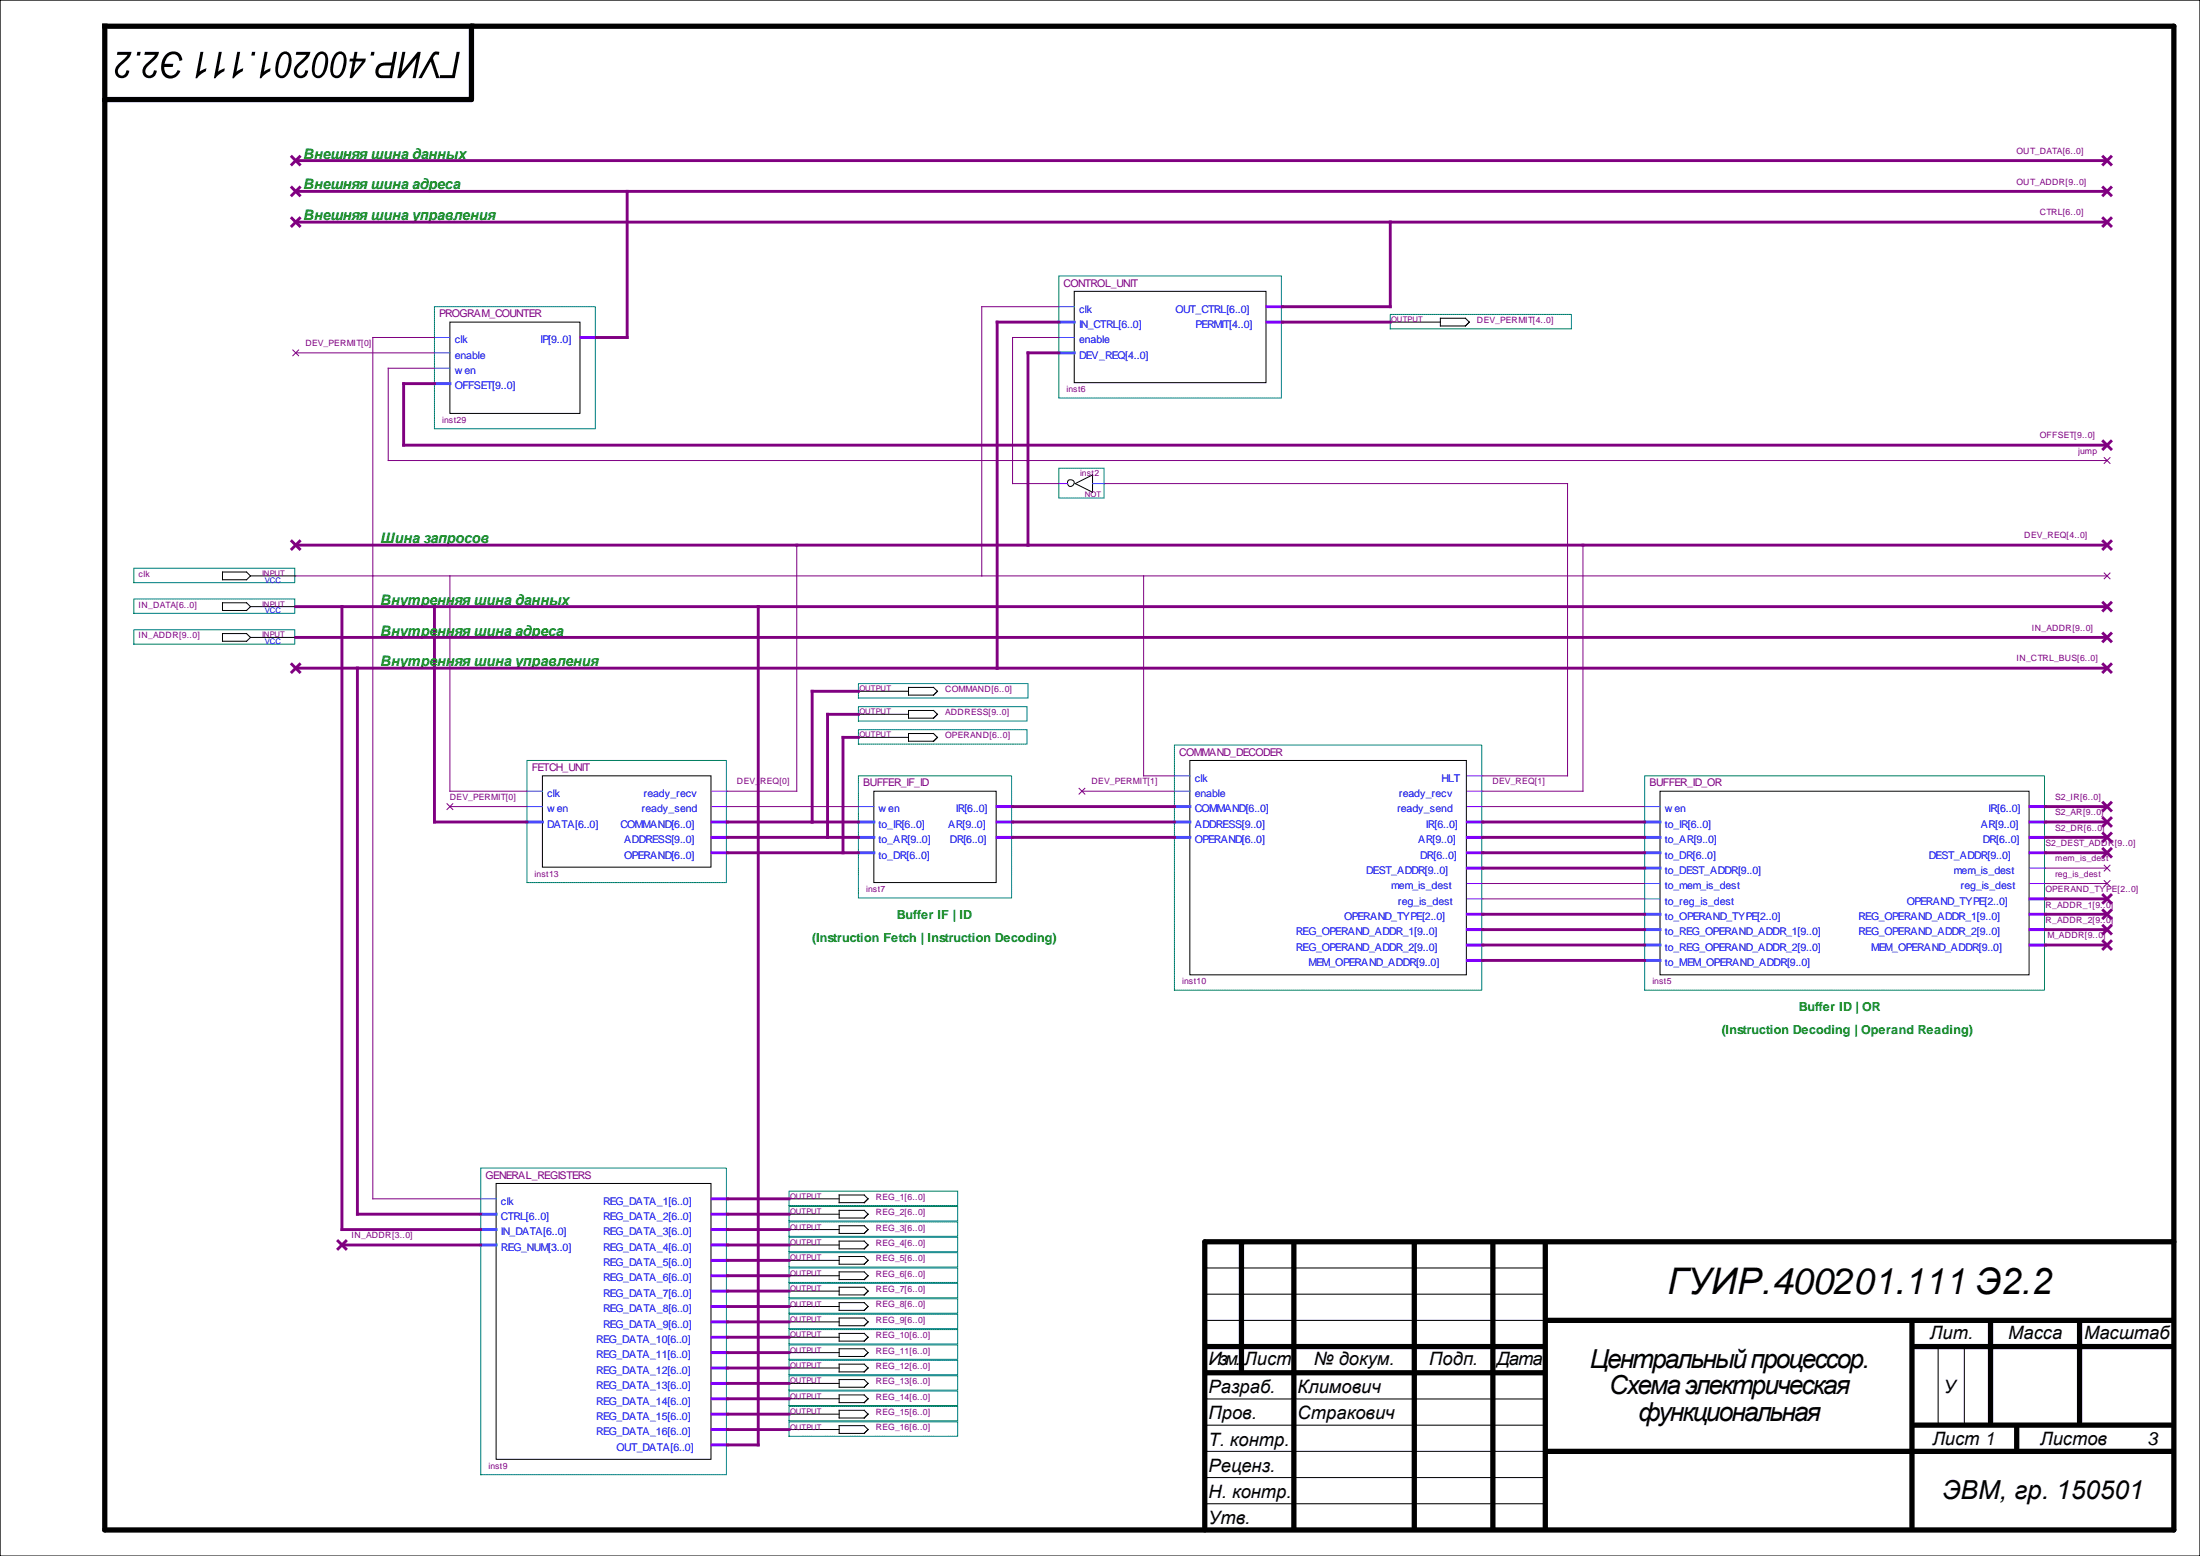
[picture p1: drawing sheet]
<svg xmlns="http://www.w3.org/2000/svg" width="420mm" height="297mm" viewBox="0 0 420 297" stroke-linecap="round" stroke-linejoin="round" font-family="sans-serif">
<path d="M0 0h420v297h-420z" fill="none" stroke="#000" stroke-width=".25"/>
<path d="M20 5h395v287h-395zM90 5v14h-70M415 237h-185v55" fill="none" stroke="#000" stroke-width="1"/>
<g fill="none" stroke="#000" stroke-width="1" stroke-linecap="butt">
<path d="M237 237v25M247 237v55M270 237v55M285 237v55M295 237v55M230 257h65M295 252h120M365 252v40M365 257h50M380 252v20M397 252v20M230 262h65"/>
<path d="M295 277h120M365 272h50M385 272v5"/>
</g>
<path d="M230 242h65M230 247h65M230 252h65M370 257v15M375 257v15M230 267h65M230 272h65M230 277h65M230 282h65M230 287h65" fill="none" stroke="#000" stroke-width=".2"/>
<g fill="#000">
<path d="M48.1 9.9h.6l-.1 .7h-.6zM45.3 9.9h.6l-.8 3.8 1.3-.7-.1 .6a3.9 3.9 0 0 0-1.6 1.3h-.4zM41.8 9.9h.5l-.7 3.8 1.3-.7-.1 .6a3.9 3.9 0 0 0-1.6 1.3h-.4zM38.3 9.9h.5l-.7 3.8 1.3-.7-.1 .6a3.9 3.9 0 0 0-1.7 1.3h-.3zM31.7 10.4a1.77 1.77 0 0 1 1.9-.5 1.77 1.77 0 0 1 1.2 1.6l-.6 .1a1.24 1.24 0 0 0-.9-1.3 1.24 1.24 0 0 0-1.4 .8l-.5 1.1h1.7l-.1 .6h-1.6a1.31 1.31 0 0 0 .9 1.6 1.31 1.31 0 0 0 1.6-1l.5 .1a1.88 1.88 0 0 1-2.1 1.5 1.88 1.88 0 0 1-1.5-2.1l.2-1.4zM27.7 9.9h2.7a4.7 4.7 0 0 1-2.1 2.7 .97 .97 0 0 0-.5 1.1 .97 .97 0 0 0 .9 .7l.5-.4 .2-.6 .5 .1a1.4 1.4 0 0 1-1.9 1.3 1.4 1.4 0 0 1-.3-2.3l1.9-2h-2zM26.2 9.9h.7l-.2 .7h-.6zM22.4 9.9h2.7a4.7 4.7 0 0 1-2.1 2.7 .97 .97 0 0 0-.5 1.1 .97 .97 0 0 0 1 .7l.5-.4 .1-.6 .6 .1a1.4 1.4 0 0 1-2 1.3 1.4 1.4 0 0 1-.3-2.3l1.9-2h-2z"/>
<path d="M67.7 9.9h.5l-.2 1.3h1.8l-.1 .6-2.5 3.1h-.5l.6-3.2h-.6l.1-.5h.6zM67.9 11.7l-.4 2.1 1.7-2.1zM64.1 10.2a1.21 1.21 0 0 1 1.4-.3 1.21 1.21 0 0 1 .6 1.2 3.7 3.7 0 0 1-1.5 3.8 1.31 1.31 0 0 1-1.6-1.6 4.7 4.7 0 0 1 1.1-3.1zM64.3 10.6a4.6 4.6 0 0 0-.5 3.6 .84 .84 0 0 0 .8 .1 .84 .84 0 0 0 .6-.7l.1-.3a3.4 3.4 0 0 0 0-2.8 .66 .66 0 0 0-1 .1zM60.6 10.2a1.21 1.21 0 0 1 1.3-.3 1.21 1.21 0 0 1 .7 1.2 3.7 3.7 0 0 1-1.5 3.8 1.31 1.31 0 0 1-1.6-1.6 4.7 4.7 0 0 1 1.1-3.1zM60.8 10.6a4.6 4.6 0 0 0-.5 3.6 .84 .84 0 0 0 .8 .1 .84 .84 0 0 0 .5-.7l.2-.3a3.4 3.4 0 0 0 0-2.8 .66 .66 0 0 0-1 .1zM56.6 9.9h2.7a4.7 4.7 0 0 1-2.1 2.7 .97 .97 0 0 0-.6 1.1 .97 .97 0 0 0 1 .7l.5-.4 .2-.6 .5 .1a1.41 1.41 0 0 1-2 1.3 1.41 1.41 0 0 1-.2-2.3l1.9-2h-2zM53.6 10.2a1.21 1.21 0 0 1 1.4-.3 1.21 1.21 0 0 1 .6 1.2 3.7 3.7 0 0 1-1.5 3.8 1.31 1.31 0 0 1-1.6-1.6 4.7 4.7 0 0 1 1.1-3.1zM53.8 10.6a4.6 4.6 0 0 0-.5 3.6 .84 .84 0 0 0 .8 .1 .84 .84 0 0 0 .6-.7l.1-.3a3.4 3.4 0 0 0 0-2.8 .66 .66 0 0 0-1 .1zM50.5 9.9h.6l-.7 3.8 1.3-.7-.1 .6a3.9 3.9 0 0 0-1.7 1.3h-.3z"/>
<path d="M87.2 9.9h.6l-1 5h-2.9l.1-.6h2.3zM82.7 10l.5-.2 .7 .1-.1 .6-.5-.1a.73 .73 0 0 0-.7 .7l1.3 3.8h-.6l-1.1-3.2-1.7 3.2h-.6zM76.8 9.9h.6l-.7 3.8 3-3.8h.6l-.9 5h-.6l.7-3.8-3.1 3.8h-.5zM72.2 12.4l.9-.4 1.7-.1 .4-2h.6l-1 5h-1.8a1.37 1.37 0 0 1-1.3-.9 1.37 1.37 0 0 1 .4-1.5zM72.5 12.9a.83 .83 0 0 0-.2 1 .83 .83 0 0 0 .9 .5h1.1l.4-1.9-1.6 .1zM70.9 9.9h.6l-.1 .7h-.7z"/>
</g>
<path d="M25.6 108.4h30.7v2.8h-30.7z" fill-rule="evenodd" fill="#fff" stroke="#008080" stroke-width=".19" stroke-dasharray=".2 .2"/>
<path d="M42.5 109.2h4.6l.7 .7-.7 .7h-4.6zM47.8 109.9h8.7" fill="none" stroke="#000" stroke-width=".19"/>
<path d="M25.6 114.3h30.7v2.8h-30.7z" fill-rule="evenodd" fill="#fff" stroke="#008080" stroke-width=".19" stroke-dasharray=".2 .2"/>
<path d="M42.5 115h4.6l.7 .8-.7 .7h-4.6zM47.8 115.8h8.7" fill="none" stroke="#000" stroke-width=".19"/>
<path d="M25.6 120.2h30.7v2.7h-30.7z" fill-rule="evenodd" fill="#fff" stroke="#008080" stroke-width=".19" stroke-dasharray=".2 .2"/>
<path d="M42.5 120.9h4.6l.7 .8-.7 .7h-4.6zM47.8 121.7h8.7" fill="none" stroke="#000" stroke-width=".19"/>
<path d="M163.9 130.5h32.3v2.7h-32.3z" fill-rule="evenodd" fill="#fff" stroke="#008080" stroke-width=".19" stroke-dasharray=".2 .2"/>
<path d="M163.9 131.9h9.5M173.4 131.2h4.8l.8 .7-.8 .8h-4.8z" fill="none" stroke="#000" stroke-width=".19"/>
<path d="M163.9 134.9h32.2v2.7h-32.2z" fill-rule="evenodd" fill="#fff" stroke="#008080" stroke-width=".19" stroke-dasharray=".2 .2"/>
<path d="M163.9 136.3h9.5M173.4 135.6h4.8l.8 .7-.8 .8h-4.8z" fill="none" stroke="#000" stroke-width=".19"/>
<path d="M163.9 139.3h32.2v2.7h-32.2z" fill-rule="evenodd" fill="#fff" stroke="#008080" stroke-width=".19" stroke-dasharray=".2 .2"/>
<path d="M173.4 140h4.8l.8 .7-.8 .8h-4.8zM163.9 140.7h9.5" fill="none" stroke="#000" stroke-width=".19"/>
<path d="M265.4 60h34.6v2.8h-34.6z" fill-rule="evenodd" fill="#fff" stroke="#008080" stroke-width=".19" stroke-dasharray=".2 .2"/>
<path d="M265.4 61.5h9.6M275 60.7h4.8l.7 .8-.7 .7h-4.8z" fill="none" stroke="#000" stroke-width=".19"/>
<path d="M150.6 227.3h32.2v2.8h-32.2z" fill-rule="evenodd" fill="#fff" stroke="#008080" stroke-width=".19" stroke-dasharray=".2 .2"/>
<path d="M150.6 228.8h9.6M160.2 228.1h4.8l.7 .7-.7 .7h-4.8z" fill="none" stroke="#000" stroke-width=".19"/>
<path d="M150.6 230.3h32.2v2.7h-32.2z" fill-rule="evenodd" fill="#fff" stroke="#008080" stroke-width=".19" stroke-dasharray=".2 .2"/>
<path d="M150.6 231.7h9.6M160.2 231h4.8l.7 .7-.7 .8h-4.8z" fill="none" stroke="#000" stroke-width=".19"/>
<path d="M150.6 233.2h32.2v2.8h-32.2z" fill-rule="evenodd" fill="#fff" stroke="#008080" stroke-width=".19" stroke-dasharray=".2 .2"/>
<path d="M150.6 234.7h9.6M160.2 233.9h4.8l.7 .8-.7 .7h-4.8z" fill="none" stroke="#000" stroke-width=".19"/>
<path d="M150.6 236.1h32.2v2.8h-32.2z" fill-rule="evenodd" fill="#fff" stroke="#008080" stroke-width=".19" stroke-dasharray=".2 .2"/>
<path d="M150.6 237.6h9.6M160.2 236.9h4.8l.7 .7-.7 .7h-4.8z" fill="none" stroke="#000" stroke-width=".19"/>
<path d="M150.6 239.1h32.2v2.7h-32.2z" fill-rule="evenodd" fill="#fff" stroke="#008080" stroke-width=".19" stroke-dasharray=".2 .2"/>
<path d="M160.2 239.8h4.8l.7 .7-.7 .8h-4.8zM150.6 240.5h9.6" fill="none" stroke="#000" stroke-width=".19"/>
<path d="M150.6 242h32.2v2.8h-32.2z" fill-rule="evenodd" fill="#fff" stroke="#008080" stroke-width=".19" stroke-dasharray=".2 .2"/>
<path d="M150.6 243.5h9.6M160.2 242.7h4.8l.7 .8-.7 .7h-4.8z" fill="none" stroke="#000" stroke-width=".19"/>
<path d="M150.6 244.9h32.2v2.8h-32.2z" fill-rule="evenodd" fill="#fff" stroke="#008080" stroke-width=".19" stroke-dasharray=".2 .2"/>
<path d="M150.6 246.4h9.6M160.2 245.7h4.8l.7 .7-.7 .7h-4.8z" fill="none" stroke="#000" stroke-width=".19"/>
<path d="M150.6 247.9h32.2v2.7h-32.2z" fill-rule="evenodd" fill="#fff" stroke="#008080" stroke-width=".19" stroke-dasharray=".2 .2"/>
<path d="M150.6 249.4h9.6M160.2 248.6h4.8l.7 .8-.7 .7h-4.8z" fill="none" stroke="#000" stroke-width=".19"/>
<path d="M150.6 250.8h32.2v2.8h-32.2z" fill-rule="evenodd" fill="#fff" stroke="#008080" stroke-width=".19" stroke-dasharray=".2 .2"/>
<path d="M150.6 252.3h9.6M160.2 251.6h4.8l.7 .7-.7 .7h-4.8z" fill="none" stroke="#000" stroke-width=".19"/>
<path d="M150.6 253.8h32.2v2.7h-32.2z" fill-rule="evenodd" fill="#fff" stroke="#008080" stroke-width=".19" stroke-dasharray=".2 .2"/>
<path d="M150.6 255.2h9.6M160.2 254.5h4.8l.7 .7-.7 .8h-4.8z" fill="none" stroke="#000" stroke-width=".19"/>
<path d="M150.6 256.7h32.2v2.7h-32.2z" fill-rule="evenodd" fill="#fff" stroke="#008080" stroke-width=".19" stroke-dasharray=".2 .2"/>
<path d="M150.6 258.2h9.6M160.2 257.4h4.8l.7 .8-.7 .7h-4.8z" fill="none" stroke="#000" stroke-width=".19"/>
<path d="M150.6 259.6h32.2v2.8h-32.2z" fill-rule="evenodd" fill="#fff" stroke="#008080" stroke-width=".19" stroke-dasharray=".2 .2"/>
<path d="M150.6 261.1h9.6M160.2 260.4h4.8l.7 .7-.7 .7h-4.8z" fill="none" stroke="#000" stroke-width=".19"/>
<path d="M150.6 262.6h32.2v2.7h-32.2z" fill-rule="evenodd" fill="#fff" stroke="#008080" stroke-width=".19" stroke-dasharray=".2 .2"/>
<path d="M150.6 264h9.6M160.2 263.3h4.8l.7 .7-.7 .8h-4.8z" fill="none" stroke="#000" stroke-width=".19"/>
<path d="M150.6 265.5h32.2v2.7h-32.2z" fill-rule="evenodd" fill="#fff" stroke="#008080" stroke-width=".19" stroke-dasharray=".2 .2"/>
<path d="M150.6 267h9.6M160.2 266.2h4.8l.7 .8-.7 .7h-4.8z" fill="none" stroke="#000" stroke-width=".19"/>
<path d="M150.6 268.4h32.2v2.8h-32.2z" fill-rule="evenodd" fill="#fff" stroke="#008080" stroke-width=".19" stroke-dasharray=".2 .2"/>
<path d="M150.6 269.9h9.6M160.2 269.2h4.8l.7 .7-.7 .7h-4.8z" fill="none" stroke="#000" stroke-width=".19"/>
<path d="M150.6 271.4h32.2v2.7h-32.2z" fill-rule="evenodd" fill="#fff" stroke="#008080" stroke-width=".19" stroke-dasharray=".2 .2"/>
<path d="M150.6 272.8h9.6M160.2 272.1h4.8l.7 .7-.7 .8h-4.8z" fill="none" stroke="#000" stroke-width=".19"/>
<path d="M82.9 58.5h30.8v23.3h-30.8z" fill-rule="evenodd" fill="#fff" stroke="#008080" stroke-width=".19" stroke-dasharray=".2 .2"/>
<path d="M85.9 61.5h24.8v17.4h-24.8z" fill="none" stroke="#000" stroke-width=".19"/>
<path d="M82.9 64.4h3M82.9 67.3h3M82.9 70.3h3" fill="none" stroke="#0080ff" stroke-width=".19"/>
<path d="M82.9 73.2h3" fill="none" stroke="#0080ff" stroke-width=".55"/>
<path d="M110.9 64.4h2.9" fill="none" stroke="#8000ff" stroke-width=".55"/>
<path d="M202.1 89.4h8.7v5.7h-8.7z" fill-rule="evenodd" fill="#fff" stroke="#008080" stroke-width=".19" stroke-dasharray=".2 .2"/>
<g fill="none" stroke="#000" stroke-width=".19">
<path d="M205.3 92.3l3.3-1.7v3.3z"/>
<circle cx="204.4" cy="92.2" r=".64"/>
</g>
<path d="M208.6 92.3h2.4" fill="none" stroke="#0080ff" stroke-width=".19"/>
<path d="M202.1 92.3h1.7" fill="none" stroke="#8000ff" stroke-width=".19"/>
<path d="M163.9 148.1h29.2v23.3h-29.2z" fill-rule="evenodd" fill="#fff" stroke="#008080" stroke-width=".19" stroke-dasharray=".2 .2"/>
<path d="M166.8 151h23.4v17.4h-23.4z" fill="none" stroke="#000" stroke-width=".19"/>
<path d="M163.9 153.9h2.9" fill="none" stroke="#0080ff" stroke-width=".19"/>
<path d="M163.9 156.9h2.9M163.9 159.8h2.9M163.9 162.8h2.9" fill="none" stroke="#0080ff" stroke-width=".55"/>
<path d="M190.4 153.9h2.9M190.4 156.9h2.9M190.4 159.8h2.9" fill="none" stroke="#8000ff" stroke-width=".55"/>
<path d="M314 148.1h76.3v40.9h-76.3z" fill-rule="evenodd" fill="#fff" stroke="#008080" stroke-width=".19" stroke-dasharray=".2 .2"/>
<path d="M316.9 151h70.5v35.1h-70.5z" fill="none" stroke="#000" stroke-width=".19"/>
<path d="M314 153.9h2.9M314 168.6h2.9M314 171.6h2.9" fill="none" stroke="#0080ff" stroke-width=".19"/>
<path d="M314 156.9h2.9M314 159.8h2.9M314 162.8h2.9M314 165.7h2.9M314 174.5h2.9M314 177.4h2.9M314 180.4h2.9M314 183.3h2.9" fill="none" stroke="#0080ff" stroke-width=".55"/>
<path d="M387.5 153.9h3M387.5 156.9h3M387.5 159.8h3M387.5 162.8h3M387.5 171.6h3M387.5 174.5h3M387.5 177.4h3M387.5 180.4h3" fill="none" stroke="#8000ff" stroke-width=".55"/>
<path d="M387.5 165.7h3M387.5 168.6h3" fill="none" stroke="#8000ff" stroke-width=".19"/>
<path d="M224.2 142.2h58.7v46.8h-58.7z" fill-rule="evenodd" fill="#fff" stroke="#008080" stroke-width=".19" stroke-dasharray=".2 .2"/>
<path d="M227.1 145.1h52.8v41h-52.8z" fill="none" stroke="#000" stroke-width=".19"/>
<path d="M224.2 148.1h2.9M224.2 151h2.9" fill="none" stroke="#0080ff" stroke-width=".19"/>
<path d="M224.2 153.9h2.9M224.2 156.9h2.9M224.2 159.8h2.9" fill="none" stroke="#0080ff" stroke-width=".55"/>
<path d="M280.1 148.1h3M280.1 151h3M280.1 153.9h3M280.1 168.6h3M280.1 171.6h3" fill="none" stroke="#8000ff" stroke-width=".19"/>
<path d="M280.1 156.9h3M280.1 159.8h3M280.1 162.8h3M280.1 165.7h3M280.1 174.5h3M280.1 177.4h3M280.1 180.4h3M280.1 183.3h3" fill="none" stroke="#8000ff" stroke-width=".55"/>
<path d="M202.1 52.7h42.5v23.3h-42.5z" fill-rule="evenodd" fill="#fff" stroke="#008080" stroke-width=".19" stroke-dasharray=".2 .2"/>
<path d="M205.1 55.6h36.6v17.4h-36.6z" fill="none" stroke="#000" stroke-width=".19"/>
<path d="M202.1 58.5h3M202.1 64.4h3" fill="none" stroke="#0080ff" stroke-width=".19"/>
<path d="M202.1 61.5h3M202.1 67.3h3" fill="none" stroke="#0080ff" stroke-width=".55"/>
<path d="M241.9 58.5h2.9M241.9 61.5h2.9" fill="none" stroke="#8000ff" stroke-width=".55"/>
<path d="M91.8 222.9h46.9v58.6h-46.9z" fill-rule="evenodd" fill="#fff" stroke="#008080" stroke-width=".19" stroke-dasharray=".2 .2"/>
<path d="M94.7 225.9h41v52.6h-41z" fill="none" stroke="#000" stroke-width=".19"/>
<path d="M91.8 228.8h2.9" fill="none" stroke="#0080ff" stroke-width=".19"/>
<path d="M91.8 231.7h2.9M91.8 234.7h2.9M91.8 237.6h2.9" fill="none" stroke="#0080ff" stroke-width=".55"/>
<g fill="none" stroke="#8000ff" stroke-width=".55">
<path d="M135.9 228.8h3M135.9 231.7h3M135.9 234.7h3M135.9 237.6h3M135.9 240.5h3M135.9 243.5h3M135.9 246.4h3M135.9 249.4h3M135.9 252.3h3M135.9 255.2h3M135.9 258.2h3M135.9 261.1h3"/>
<path d="M135.9 264h3M135.9 267h3M135.9 269.9h3M135.9 272.8h3M135.9 275.8h3"/>
</g>
<path d="M100.6 145.1h38.1v23.3h-38.1z" fill-rule="evenodd" fill="#fff" stroke="#008080" stroke-width=".19" stroke-dasharray=".2 .2"/>
<path d="M103.5 148.1h32.2v17.4h-32.2z" fill="none" stroke="#000" stroke-width=".19"/>
<path d="M100.6 151h2.9M100.6 153.9h2.9" fill="none" stroke="#0080ff" stroke-width=".19"/>
<path d="M100.6 156.9h2.9" fill="none" stroke="#0080ff" stroke-width=".55"/>
<path d="M135.9 151h3M135.9 153.9h3" fill="none" stroke="#8000ff" stroke-width=".19"/>
<path d="M135.9 156.9h3M135.9 159.8h3M135.9 162.8h3" fill="none" stroke="#8000ff" stroke-width=".55"/>
<g fill="none" stroke="#800080" stroke-width=".55">
<path d="M55.7 29.9l1.5 1.5M55.7 35.8l1.5 1.5M56.5 30.7h345.8M56.5 36.5h345.8M57.2 29.9l-1.5 1.5M57.2 35.8l-1.5 1.5M119.7 36.5v27.9h-5.9M401.5 29.9l1.5 1.5M401.5 35.8l1.5 1.5M403 29.9l-1.5 1.5M403 35.8l-1.5 1.5M55.7 41.7l1.5 1.4"/>
<path d="M56.5 42.4h345.8M57.2 41.7l-1.5 1.4M265.4 42.4v16.1h-20.6M401.5 41.7l1.5 1.4M403 41.7l-1.5 1.4M82.9 73.2h-5.8v11.8h325.2M202.1 61.5h-11.7v66M202.1 67.3h-5.9v36.7M244.8 61.5h20.6M401.5 84.2l1.5 1.5M403 84.2l-1.5 1.5M55.7 103.3l1.5 1.5"/>
<path d="M56.5 104h345.8M56.5 115.8h345.8M57.2 103.3l-1.5 1.5M65.3 115.8v118.9h26.5M82.9 115.8v41.1h17.7M144.7 115.8v160h-5.8M401.5 103.3l1.5 1.5M401.5 115l1.5 1.5M403 103.3l-1.5 1.5M403 115l-1.5 1.5M55.7 126.8l1.5 1.5M56.5 121.7h345.8"/>
<path d="M56.5 127.5h345.8M57.2 126.8l-1.5 1.5M68.2 127.5v104.2h23.6M163.9 131.9h-8.9v25M163.9 136.3h-5.9v23.5M401.5 120.9l1.5 1.5M401.5 126.8l1.5 1.5M403 120.9l-1.5 1.5M403 126.8l-1.5 1.5M138.9 156.9h25M138.9 159.8h25M163.9 140.7h-3v22.1"/>
<path d="M193.3 153.9h30.9M193.3 156.9h30.9M193.3 159.8h30.9M283.1 156.9h30.9M283.1 159.8h30.9M390.5 153.9h11.8M390.5 156.9h11.8M390.5 159.8h11.8M401.5 153.2l1.5 1.5M401.5 156.1l1.5 1.5M401.5 159.1l1.5 1.4M403 153.2l-1.5 1.5"/>
<path d="M403 156.1l-1.5 1.5M403 159.1l-1.5 1.4M138.9 162.8h25M283.1 162.8h30.9M283.1 165.7h30.9M283.1 174.5h30.9M283.1 177.4h30.9M390.5 162.8h11.8M390.5 171.6h11.8M390.5 174.5h11.8M390.5 177.4h11.8M401.5 162l1.5 1.5"/>
<path d="M401.5 170.8l1.5 1.5M401.5 173.8l1.5 1.4M401.5 176.7l1.5 1.5M401.5 179.6l1.5 1.5M403 162l-1.5 1.5M403 170.8l-1.5 1.5M403 173.8l-1.5 1.4M403 176.7l-1.5 1.5M403 179.6l-1.5 1.5M283.1 180.4h30.9M283.1 183.3h30.9M390.5 180.4h11.8"/>
<path d="M64.5 236.9l1.5 1.4M65.3 237.6h26.5M66 236.9l-1.5 1.4M138.9 228.8h11.7M138.9 231.7h11.7M138.9 234.7h11.7M138.9 237.6h11.7M138.9 240.5h11.7M138.9 243.5h11.7M138.9 246.4h11.7M138.9 249.4h11.7M138.9 252.3h11.7"/>
<path d="M138.9 255.2h11.7M138.9 258.2h11.7M138.9 261.1h11.7M138.9 264h11.7M138.9 267h11.7M138.9 269.9h11.7M138.9 272.8h11.7"/>
</g>
<g fill="none" stroke="#800080" stroke-width=".19">
<path d="M202.1 58.5h-14.7v51.4M55.9 66.8l1.1 1.1M56.5 67.3h26.4M57 66.8l-1.1 1.1M82.9 64.4h-11.7v164.4h20.6M82.9 70.3h-8.8v17.6h328.2M202.1 64.4h-8.8v27.9h8.8M211 92.3h88.3v55.8h-16.2M401.7 87.3l1.1 1.1M402.8 87.3l-1.1 1.1M56.5 109.9h345.8M85.9 109.9v41.1h14.7"/>
<path d="M152.1 104v47h-13.2M218.3 109.9v38.2h5.9M302.2 104v47h-19.1M401.7 109.4l1.1 1.1M402.8 109.4l-1.1 1.1M85.3 153.4l1.1 1.1M85.9 153.9h14.7M86.4 153.4l-1.1 1.1M138.9 153.9h25M206 150.5l1.1 1.1M206.5 151h17.7M207.1 150.5l-1.1 1.1"/>
<path d="M283.1 153.9h30.9M283.1 168.6h30.9M283.1 171.6h30.9M390.5 165.7h11.8M390.5 168.6h11.8M401.7 165.1l1.1 1.1M401.7 168.1l1.1 1.1M402.8 165.1l-1.1 1.1M402.8 168.1l-1.1 1.1"/>
</g>
<text font-size="7" x="318.3" y="247">ГУИР.400201.111 Э2.2</text>
<g font-size="5">
<text x="303.5" y="261.1">Центральный процессор.</text>
<text x="307.2" y="266.1">Схема электрическая</text>
<text x="312.8" y="271.1">функциональная</text>
<text x="370.8" y="286">ЭВМ, гр. 150501</text>
</g>
<g font-size="3.5">
<text x="368.4" y="255.6">Лит.</text>
<text x="383.4" y="255.6">Масса</text>
<text x="397.9" y="255.6">Масштаб</text>
<text x="230.7" y="260.6">Изм.</text>
<text x="237.5" y="260.6">Лист</text>
<text x="250.8" y="260.6">№ докум.</text>
<text x="272.9" y="260.6">Подп.</text>
<text x="285.7" y="260.6">Дата</text>
<text x="230.7" y="265.9">Разраб.</text>
<text x="247.7" y="265.9">Климович</text>
<text x="371.1" y="265.9">У</text>
<text x="230.7" y="270.9">Пров.</text>
<text x="230.7" y="275.9">Т. контр.</text>
<text x="247.7" y="270.9">Стракович</text>
<text x="368.9" y="275.8">Лист 1</text>
<text x="389.5" y="275.8">Листов</text>
<text x="409.9" y="275.8">3</text>
<text x="230.7" y="280.9">Реценз.</text>
<text x="230.7" y="285.9">Н. контр.</text>
<text x="230.7" y="290.9">Утв.</text>
</g>
<g font-size="2.8" fill="#008000">
<text x="57.9" y="30.3">Внешняя шина данных</text>
<text x="57.9" y="36.2">Внешняя шина адреса</text>
<text x="57.9" y="42">Внешняя шина управления</text>
<text x="72.6" y="103.7">Шина запросов</text>
<text x="72.6" y="115.4">Внутренняя шина данных</text>
<text x="72.6" y="121.3">Внутренняя шина адреса</text>
<text x="72.6" y="127.2">Внутренняя шина управления</text>
</g>
<g font-size="2.4" fill="#008000">
<text x="155" y="179.8">(Instruction Fetch | Instruction Decoding)</text>
<text x="171.2" y="175.4">Buffer IF | ID</text>
<text x="328.7" y="197.4">(Instruction Decoding | Operand Reading)</text>
<text x="343.4" y="193">Buffer ID | OR</text>
</g>
<g font-size="2" fill="#800080">
<text x="203.1" y="54.7">CONTROL_UNIT</text>
<text x="83.9" y="60.6">PROGRAM_COUNTER</text>
<text x="101.5" y="147.2">FETCH_UNIT</text>
<text x="225.1" y="144.2">COMMAND_DECODER</text>
<text x="164.8" y="150.1">BUFFER_IF_ID</text>
<text x="314.9" y="150.1">BUFFER_ID_OR</text>
<text x="92.7" y="224.9">GENERAL_REGISTERS</text>
</g>
<g font-size="2" fill="#00f">
<text x="206" y="59.6">clk</text>
<text x="224.4" y="59.6">OUT_CTRL[6..0]</text>
<text x="86.8" y="65.5">clk</text>
<text x="103.2" y="65.5">IP[9..0]</text>
<text x="206" y="62.6">IN_CTRL[6..0]</text>
<text x="206" y="65.5">enable</text>
<text x="228.3" y="62.6">PERMIT[4..0]</text>
<text x="86.8" y="68.4">enable</text>
<text x="86.8" y="71.4">w en</text>
<text x="206" y="68.4">DEV_REQ[4..0]</text>
<text x="86.8" y="74.3">OFFSET[9..0]</text>
<text x="228.1" y="149.2">clk</text>
<text x="275.2" y="149.2">HLT</text>
<text x="104.5" y="152.1">clk</text>
<text x="104.5" y="155">w en</text>
<text x="122.5" y="155">ready_send</text>
<text x="122.9" y="152.1">ready_recv</text>
<text x="167.7" y="155">w en</text>
<text x="182.5" y="155">IR[6..0]</text>
<text x="228.1" y="152.1">enable</text>
<text x="228.1" y="155">COMMAND[6..0]</text>
<text x="266.7" y="155">ready_send</text>
<text x="267.1" y="152.1">ready_recv</text>
<text x="317.8" y="155">w en</text>
<text x="379.6" y="155">IR[6..0]</text>
<text x="104.5" y="158">DATA[6..0]</text>
<text x="118.4" y="158">COMMAND[6..0]</text>
<text x="119.2" y="160.9">ADDRESS[9..0]</text>
<text x="167.7" y="158">to_IR[6..0]</text>
<text x="167.7" y="160.9">to_AR[9..0]</text>
<text x="181" y="158">AR[9..0]</text>
<text x="181.4" y="160.9">DR[6..0]</text>
<text x="228.1" y="158">ADDRESS[9..0]</text>
<text x="228.1" y="160.9">OPERAND[6..0]</text>
<text x="270.7" y="160.9">AR[9..0]</text>
<text x="272.2" y="158">IR[6..0]</text>
<text x="317.8" y="158">to_IR[6..0]</text>
<text x="317.8" y="160.9">to_AR[9..0]</text>
<text x="378.2" y="158">AR[9..0]</text>
<text x="378.5" y="160.9">DR[6..0]</text>
<text x="119.2" y="163.9">OPERAND[6..0]</text>
<text x="167.7" y="163.9">to_DR[6..0]</text>
<text x="260.8" y="166.8">DEST_ADDR[9..0]</text>
<text x="271.1" y="163.9">DR[6..0]</text>
<text x="317.8" y="163.9">to_DR[6..0]</text>
<text x="317.8" y="166.8">to_DEST_ADDR[9..0]</text>
<text x="368.2" y="163.9">DEST_ADDR[9..0]</text>
<text x="373" y="166.8">mem_is_dest</text>
<text x="265.6" y="169.7">mem_is_dest</text>
<text x="266.9" y="172.7">reg_is_dest</text>
<text x="317.8" y="169.7">to_mem_is_dest</text>
<text x="317.8" y="172.7">to_reg_is_dest</text>
<text x="364" y="172.7">OPERAND_TYPE[2..0]</text>
<text x="374.3" y="169.7">reg_is_dest</text>
<text x="247.4" y="178.5">REG_OPERAND_ADDR_1[9..0]</text>
<text x="256.6" y="175.6">OPERAND_TYPE[2..0]</text>
<text x="317.8" y="175.6">to_OPERAND_TYPE[2..0]</text>
<text x="317.8" y="178.5">to_REG_OPERAND_ADDR_1[9..0]</text>
<text x="354.8" y="175.6">REG_OPERAND_ADDR_1[9..0]</text>
<text x="354.8" y="178.5">REG_OPERAND_ADDR_2[9..0]</text>
<text x="247.4" y="181.5">REG_OPERAND_ADDR_2[9..0]</text>
<text x="249.8" y="184.4">MEM_OPERAND_ADDR[9..0]</text>
<text x="317.8" y="181.5">to_REG_OPERAND_ADDR_2[9..0]</text>
<text x="317.8" y="184.4">to_MEM_OPERAND_ADDR[9..0]</text>
<text x="357.2" y="181.5">MEM_OPERAND_ADDR[9..0]</text>
<text x="95.6" y="229.9">clk</text>
<text x="95.6" y="232.8">CTRL[6..0]</text>
<text x="115.1" y="229.9">REG_DATA_1[6..0]</text>
<text x="115.1" y="232.8">REG_DATA_2[6..0]</text>
<text x="95.6" y="235.8">IN_DATA[6..0]</text>
<text x="95.6" y="238.7">REG_NUM[3..0]</text>
<text x="115.1" y="235.8">REG_DATA_3[6..0]</text>
<text x="115.1" y="238.7">REG_DATA_4[6..0]</text>
<text x="115.1" y="241.6">REG_DATA_5[6..0]</text>
<text x="115.1" y="244.6">REG_DATA_6[6..0]</text>
<text x="115.1" y="247.5">REG_DATA_7[6..0]</text>
<text x="115.1" y="250.5">REG_DATA_8[6..0]</text>
<text x="113.8" y="256.3">REG_DATA_10[6..0]</text>
<text x="115.1" y="253.4">REG_DATA_9[6..0]</text>
<text x="113.8" y="259.3">REG_DATA_11[6..0]</text>
<text x="113.8" y="262.2">REG_DATA_12[6..0]</text>
<text x="113.8" y="265.1">REG_DATA_13[6..0]</text>
<text x="113.8" y="268.1">REG_DATA_14[6..0]</text>
<text x="113.8" y="271">REG_DATA_15[6..0]</text>
<text x="113.8" y="273.9">REG_DATA_16[6..0]</text>
<text x="117.7" y="276.9">OUT_DATA[6..0]</text>
</g>
<g font-size="1.7" fill="#800080">
<text x="385" y="29.4">OUT_DATA[6..0]</text>
<text x="385" y="35.2">OUT_ADDR[9..0]</text>
<text x="389.4" y="41.1">CTRL[6..0]</text>
<text x="282" y="61.7">DEV_PERMIT[4..0]</text>
<text x="58.3" y="66.1">DEV_PERMIT[0]</text>
<text x="203.6" y="74.9">inst6</text>
<text x="84.4" y="80.7">inst29</text>
<text x="389.4" y="83.7">OFFSET[9..0]</text>
<text x="396.7" y="86.6">jump</text>
<text x="206.2" y="90.8">inst2</text>
<text x="386.4" y="102.8">DEV_REQ[4..0]</text>
<text x="26.5" y="110.1">clk</text>
<text x="26.5" y="116">IN_DATA[6..0]</text>
<text x="26.5" y="121.8">IN_ADDR[9..0]</text>
<text x="387.9" y="120.4">IN_ADDR[9..0]</text>
<text x="385" y="126.2">IN_CTRL_BUS[6..0]</text>
<text x="180.4" y="132.1">COMMAND[6..0]</text>
<text x="180.4" y="136.5">ADDRESS[9..0]</text>
<text x="180.4" y="140.9">OPERAND[6..0]</text>
<text x="140.7" y="149.7">DEV_REQ[0]</text>
<text x="208.4" y="149.7">DEV_PERMIT[1]</text>
<text x="284.9" y="149.7">DEV_REQ[1]</text>
<text x="85.9" y="152.7">DEV_PERMIT[0]</text>
<text x="392.3" y="152.7">S2_IR[6..0]</text>
<text x="392.3" y="155.6">S2_AR[9..0]</text>
<text x="390.5" y="161.5">S2_DEST_ADDR[9..0]</text>
<text x="392.3" y="158.5">S2_DR[6..0]</text>
<text x="102.1" y="167.3">inst13</text>
<text x="392.3" y="164.4">mem_is_dest</text>
<text x="392.3" y="167.3">reg_is_dest</text>
<text x="165.3" y="170.3">inst7</text>
<text x="390.5" y="170.3">OPERAND_TYPE[2..0]</text>
<text x="390.5" y="173.2">R_ADDR_1[9..0]</text>
<text x="390.5" y="176.1">R_ADDR_2[9..0]</text>
<text x="390.9" y="179.1">M_ADDR[9..0]</text>
<text x="225.7" y="187.9">inst10</text>
<text x="315.4" y="187.9">inst5</text>
<text x="167.2" y="229">REG_1[6..0]</text>
<text x="167.2" y="231.9">REG_2[6..0]</text>
<text x="67.1" y="236.3">IN_ADDR[3..0]</text>
<text x="167.2" y="234.9">REG_3[6..0]</text>
<text x="167.2" y="237.8">REG_4[6..0]</text>
<text x="167.2" y="240.7">REG_5[6..0]</text>
<text x="167.2" y="243.7">REG_6[6..0]</text>
<text x="167.2" y="246.6">REG_7[6..0]</text>
<text x="167.2" y="249.5">REG_8[6..0]</text>
<text x="167.2" y="252.5">REG_9[6..0]</text>
<text x="167.2" y="255.4">REG_10[6..0]</text>
<text x="167.2" y="258.3">REG_11[6..0]</text>
<text x="167.2" y="261.3">REG_12[6..0]</text>
<text x="167.2" y="264.2">REG_13[6..0]</text>
<text x="167.2" y="267.1">REG_14[6..0]</text>
<text x="167.2" y="270.1">REG_15[6..0]</text>
<text x="167.2" y="273">REG_16[6..0]</text>
<text x="93.2" y="280.4">inst9</text>
</g>
<g font-size="1.5" fill="#800080">
<text x="265.6" y="61.5">OUTPUT</text>
<text x="207.1" y="94.9">NOT</text>
<text x="50" y="109.9">INPUT</text>
<text x="50" y="115.8">INPUT</text>
<text x="50" y="121.7">INPUT</text>
<text x="164.1" y="131.9">OUTPUT</text>
<text x="164.1" y="136.3">OUTPUT</text>
<text x="164.1" y="140.7">OUTPUT</text>
<text x="150.8" y="228.8">OUTPUT</text>
<text x="150.8" y="231.7">OUTPUT</text>
<text x="150.8" y="234.7">OUTPUT</text>
<text x="150.8" y="237.6">OUTPUT</text>
<text x="150.8" y="240.5">OUTPUT</text>
<text x="150.8" y="243.5">OUTPUT</text>
<text x="150.8" y="246.4">OUTPUT</text>
<text x="150.8" y="249.4">OUTPUT</text>
<text x="150.8" y="252.3">OUTPUT</text>
<text x="150.8" y="255.2">OUTPUT</text>
<text x="150.8" y="258.2">OUTPUT</text>
<text x="150.8" y="261.1">OUTPUT</text>
<text x="150.8" y="264">OUTPUT</text>
<text x="150.8" y="267">OUTPUT</text>
<text x="150.8" y="269.9">OUTPUT</text>
<text x="150.8" y="272.8">OUTPUT</text>
</g>
<g font-size="1.5" fill="#00f">
<text x="50.6" y="111.2">VCC</text>
<text x="50.6" y="117.1">VCC</text>
<text x="50.6" y="122.9">VCC</text>
</g>
</svg>
